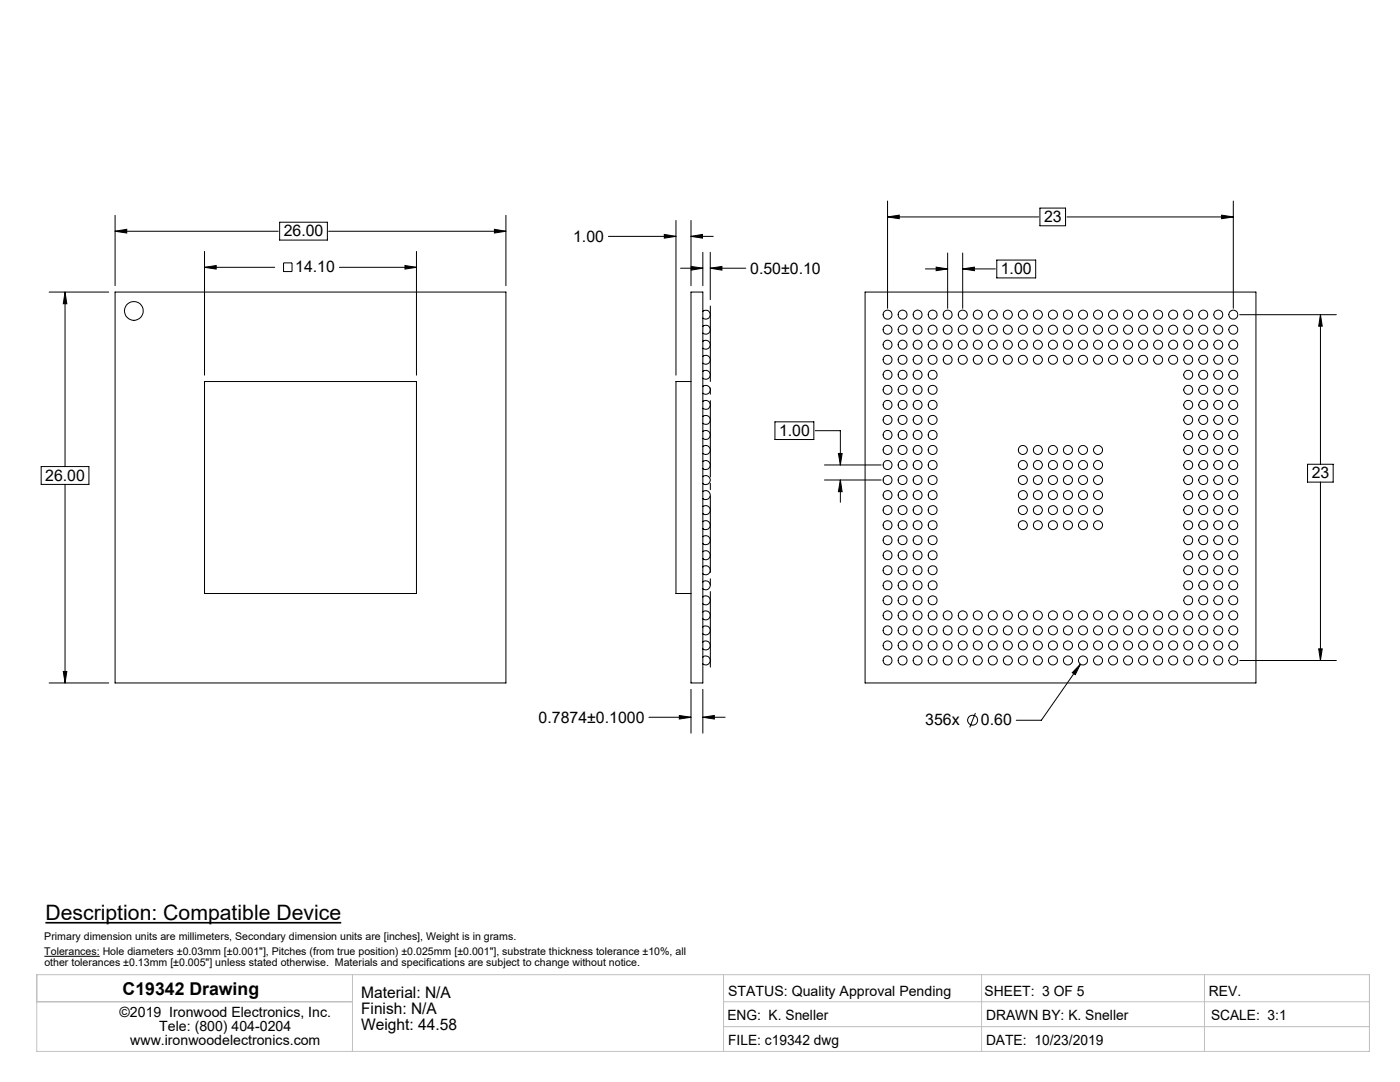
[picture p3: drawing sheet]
<svg xmlns="http://www.w3.org/2000/svg" width="279mm" height="216mm" viewBox="0 0 279 216" stroke-linecap="round" stroke-linejoin="round" font-family="sans-serif">
<g fill="none" stroke="#000" stroke-width=".2">
<path d="M9.8 58.3h11.9M13 58.3v34.8M13 58.3l.3 2.3h-.7zM23 43v14M23 46.1h32.5M23 58.3h78v78h-78zM23 46.1l2.3-.3v.7zM40.8 50.2v24.7M40.8 53.3h14M40.8 53.3l2.3-.3v.7zM55.8 44.3h9.5v3.6h-9.5zM56.6 52.5h1.7v1.7h-1.7z"/>
<path d="M65.6 46.1h35.4M67.7 53.3h15.4M80.8 53l2.3 .3-2.3 .4zM83.1 50.2v24.7M98.7 45.8l2.3 .3-2.3 .4zM101 43v14M121.4 47.2h13.5M132.6 46.8l2.3 .4-2.3 .3zM134.9 44v30.9M135.8 53.5h4.5M137.9 44v13M137.9 47.2h4.4"/>
<path d="M137.9 58.3h2.4v78h-2.4zM137.9 47.2l2.3-.4v.7zM137.9 53.2l2.4 .3-2.4 .4zM140.3 50.3v6.7M141.7 53.5l2.4-.3v.7zM141.7 50.3v9.5M141.7 53.5h7.1M172.6 58.3h78v78h-78zM177.1 40.1v21.4M177.1 43.3h30.2M177.1 43.3l2.4-.4v.7zM184.7 53.7h4.4"/>
<path d="M186.8 53.3l2.3 .4-2.3 .3zM189.1 50.5v11M192.1 50.5v11M192.1 53.7h6.5M192.1 53.7l2.4-.4v.7zM198.9 51.9h7.8v3.6h-7.8zM207.5 41.5h5.2v3.5h-5.2zM212.9 43.3h33.2M243.8 42.9l2.3 .4-2.3 .3zM246.1 40.1v21.4M40.8 76.1h42.3v42.3h-42.3zM137.9 76.1h-3v42.3h3"/>
<path d="M140.3 71.1a.9 .9 0 0 1 1.2 .1 .9 .9 0 0 1 0 1.2 .9 .9 0 0 1-1.2 .1M140.3 77.1a.9 .9 0 0 1 1.2 .1 .9 .9 0 0 1 0 1.2 .9 .9 0 0 1-1.2 .1M140.3 62.1a.9 .9 0 0 1 1.2 .1 .9 .9 0 0 1 0 1.2 .9 .9 0 0 1-1.2 .1M140.3 65.1a.9 .9 0 0 1 1.2 .1 .9 .9 0 0 1 0 1.2 .9 .9 0 0 1-1.2 .1M140.3 68.1a.9 .9 0 0 1 1.2 .1 .9 .9 0 0 1 0 1.2 .9 .9 0 0 1-1.2 .1M140.3 74.1a.9 .9 0 0 1 1.2 .1 .9 .9 0 0 1 0 1.2 .9 .9 0 0 1-1.2 .1M247.4 62.8h19.3M263.5 62.8v29.8M263.5 62.8l.4 2.3h-.7zM8.2 93.1h9.5v3.6h-9.5zM13 96.7v39.6M140.3 92.1a.9 .9 0 0 1 1.2 .1 .9 .9 0 0 1 0 1.2 .9 .9 0 0 1-1.2 .1"/>
<path d="M140.3 80.1a.9 .9 0 0 1 1.2 .1 .9 .9 0 0 1 0 1.2 .9 .9 0 0 1-1.2 .1M140.3 98.1a.9 .9 0 0 1 1.2 .1 .9 .9 0 0 1 0 1.2 .9 .9 0 0 1-1.2 0M140.3 95.1a.9 .9 0 0 1 1.2 .1 .9 .9 0 0 1 0 1.2 .9 .9 0 0 1-1.2 0M140.3 86.1a.9 .9 0 0 1 1.2 .1 .9 .9 0 0 1 0 1.2 .9 .9 0 0 1-1.2 .1M140.3 89.1a.9 .9 0 0 1 1.2 .1 .9 .9 0 0 1 0 1.2 .9 .9 0 0 1-1.2 .1M140.3 83.1a.9 .9 0 0 1 1.2 .1 .9 .9 0 0 1 0 1.2 .9 .9 0 0 1-1.2 .1M154.7 84.2h7.7v3.5h-7.7zM162.7 85.9h5v6.9M164.5 95.8h11.4M164.5 92.8h11.4M167.3 90.5h.8l-.4 2.3zM167.7 95.8v4.4"/>
<path d="M167.7 95.8l.4 2.3h-.8zM260.9 92.6h5.2v3.6h-5.2zM263.5 96.2v35.6M140.3 119.1a.9 .9 0 0 1 1.2 .1 .9 .9 0 0 1 0 1.2 .9 .9 0 0 1-1.2 .1M140.3 107.1a.89 .89 0 0 1 1.2 .1 .89 .89 0 0 1 0 1.2 .89 .89 0 0 1-1.2 0M140.3 101.1a.9 .9 0 0 1 1.2 .1 .9 .9 0 0 1 0 1.2 .9 .9 0 0 1-1.2 0M140.3 110.1a.89 .89 0 0 1 1.2 .1 .89 .89 0 0 1 0 1.2 .89 .89 0 0 1-1.2 0M140.3 116.1a.9 .9 0 0 1 1.2 .1 .9 .9 0 0 1 0 1.2 .9 .9 0 0 1-1.2 .1M140.3 104.1a.89 .89 0 0 1 1.2 .1 .89 .89 0 0 1 0 1.2 .89 .89 0 0 1-1.2 0M140.3 113.1a.9 .9 0 0 1 1.2 .1 .9 .9 0 0 1 0 1.2 .9 .9 0 0 1-1.2 .1M9.8 136.3h11.9M12.6 134h.7l-.3 2.3z"/>
<path d="M137.9 137.5v8.8M140.3 137.5v8.8M140.3 131.1a.9 .9 0 0 1 1.2 .1 .9 .9 0 0 1 0 1.2 .9 .9 0 0 1-1.2 .1M140.3 125.1a.9 .9 0 0 1 1.2 .1 .9 .9 0 0 1 0 1.2 .9 .9 0 0 1-1.2 .1M140.3 128.1a.9 .9 0 0 1 1.2 .1 .9 .9 0 0 1 0 1.2 .9 .9 0 0 1-1.2 .1M140.3 122.1a.9 .9 0 0 1 1.2 .1 .9 .9 0 0 1 0 1.2 .9 .9 0 0 1-1.2 .1M215.6 132.5l-7.8 11.2h-5M215.6 132.5l-1 2.1-.6-.4zM247.4 131.8h19.3M263.2 129.5h.7l-.4 2.3zM129.5 143.1h8.4M135.6 142.8l2.3 .3-2.3 .4z"/>
<path d="M140.3 143.1h4.4M140.3 143.1l2.3-.3v.7zM194.7 142.3l-1.2 2.8M8.8 190.8h11.1"/>
<circle cx="26.7" cy="62" r="1.88"/>
<circle cx="177.1" cy="74.8" r=".89"/>
<circle cx="177.1" cy="77.8" r=".89"/>
<circle cx="177.1" cy="71.8" r=".89"/>
<circle cx="177.1" cy="68.8" r=".89"/>
<circle cx="177.1" cy="62.8" r=".89"/>
<circle cx="177.1" cy="65.8" r=".89"/>
<circle cx="180.1" cy="74.8" r=".89"/>
<circle cx="180.1" cy="77.8" r=".89"/>
<circle cx="180.1" cy="71.8" r=".89"/>
<circle cx="180.1" cy="62.8" r=".89"/>
<circle cx="180.1" cy="65.8" r=".89"/>
<circle cx="180.1" cy="68.8" r=".89"/>
<circle cx="183.1" cy="74.8" r=".89"/>
<circle cx="183.1" cy="77.8" r=".89"/>
<circle cx="183.1" cy="71.8" r=".89"/>
<circle cx="183.1" cy="62.8" r=".89"/>
<circle cx="183.1" cy="68.8" r=".89"/>
<circle cx="183.1" cy="65.8" r=".89"/>
<circle cx="186.1" cy="74.8" r=".89"/>
<circle cx="186.1" cy="77.8" r=".89"/>
<circle cx="186.1" cy="71.8" r=".89"/>
<circle cx="186.1" cy="62.8" r=".89"/>
<circle cx="186.1" cy="65.8" r=".89"/>
<circle cx="186.1" cy="68.8" r=".89"/>
<circle cx="189.1" cy="71.8" r=".89"/>
<circle cx="189.1" cy="62.8" r=".89"/>
<circle cx="189.1" cy="65.8" r=".89"/>
<circle cx="189.1" cy="68.8" r=".89"/>
<circle cx="192.1" cy="71.8" r=".89"/>
<circle cx="192.1" cy="62.8" r=".89"/>
<circle cx="192.1" cy="65.8" r=".89"/>
<circle cx="192.1" cy="68.8" r=".89"/>
<circle cx="195.1" cy="71.8" r=".89"/>
<circle cx="195.1" cy="68.8" r=".89"/>
<circle cx="195.1" cy="62.8" r=".89"/>
<circle cx="195.1" cy="65.8" r=".89"/>
<circle cx="198.1" cy="71.8" r=".89"/>
<circle cx="198.1" cy="62.8" r=".89"/>
<circle cx="198.1" cy="68.8" r=".89"/>
<circle cx="198.1" cy="65.8" r=".89"/>
<circle cx="201.1" cy="71.8" r=".89"/>
<circle cx="201.1" cy="62.8" r=".89"/>
<circle cx="201.1" cy="65.8" r=".89"/>
<circle cx="201.1" cy="68.8" r=".89"/>
<circle cx="204.1" cy="71.8" r=".89"/>
<circle cx="204.1" cy="62.8" r=".89"/>
<circle cx="204.1" cy="65.8" r=".89"/>
<circle cx="204.1" cy="68.8" r=".89"/>
<circle cx="207.1" cy="71.8" r=".89"/>
<circle cx="207.1" cy="68.8" r=".89"/>
<circle cx="207.1" cy="62.8" r=".89"/>
<circle cx="207.1" cy="65.8" r=".89"/>
<circle cx="210.1" cy="71.8" r=".89"/>
<circle cx="210.1" cy="68.8" r=".89"/>
<circle cx="210.1" cy="62.8" r=".89"/>
<circle cx="210.1" cy="65.8" r=".89"/>
<circle cx="213.1" cy="71.8" r=".89"/>
<circle cx="213.1" cy="62.8" r=".89"/>
<circle cx="213.1" cy="65.8" r=".89"/>
<circle cx="213.1" cy="68.8" r=".89"/>
<circle cx="216.1" cy="71.8" r=".89"/>
<circle cx="216.1" cy="68.8" r=".89"/>
<circle cx="216.1" cy="62.8" r=".89"/>
<circle cx="216.1" cy="65.8" r=".89"/>
<circle cx="219.1" cy="71.8" r=".89"/>
<circle cx="219.1" cy="62.8" r=".89"/>
<circle cx="219.1" cy="65.8" r=".89"/>
<circle cx="219.1" cy="68.8" r=".89"/>
<circle cx="222.1" cy="71.8" r=".89"/>
<circle cx="222.1" cy="62.8" r=".89"/>
<circle cx="222.1" cy="65.8" r=".89"/>
<circle cx="222.1" cy="68.8" r=".89"/>
<circle cx="225.1" cy="71.8" r=".89"/>
<circle cx="225.1" cy="68.8" r=".89"/>
<circle cx="225.1" cy="62.8" r=".89"/>
<circle cx="225.1" cy="65.8" r=".89"/>
<circle cx="228.1" cy="71.8" r=".91"/>
<circle cx="228.1" cy="62.8" r=".91"/>
<circle cx="228.1" cy="65.8" r=".91"/>
<circle cx="228.1" cy="68.8" r=".91"/>
<circle cx="231.1" cy="71.8" r=".91"/>
<circle cx="231.1" cy="68.8" r=".91"/>
<circle cx="231.1" cy="62.8" r=".91"/>
<circle cx="231.1" cy="65.8" r=".91"/>
<circle cx="234.1" cy="71.8" r=".91"/>
<circle cx="234.1" cy="65.8" r=".91"/>
<circle cx="234.1" cy="62.8" r=".91"/>
<circle cx="234.1" cy="68.8" r=".91"/>
<circle cx="237.1" cy="74.8" r=".91"/>
<circle cx="237.1" cy="77.8" r=".91"/>
<circle cx="237.1" cy="71.8" r=".91"/>
<circle cx="237.1" cy="62.8" r=".91"/>
<circle cx="237.1" cy="65.8" r=".91"/>
<circle cx="237.1" cy="68.8" r=".91"/>
<circle cx="240.1" cy="74.8" r=".91"/>
<circle cx="240.1" cy="77.8" r=".91"/>
<circle cx="240.1" cy="71.8" r=".91"/>
<circle cx="240.1" cy="65.8" r=".91"/>
<circle cx="240.1" cy="68.8" r=".91"/>
<circle cx="240.1" cy="62.8" r=".91"/>
<circle cx="243.1" cy="74.8" r=".91"/>
<circle cx="243.1" cy="77.8" r=".91"/>
<circle cx="243.1" cy="71.8" r=".91"/>
<circle cx="243.1" cy="62.8" r=".91"/>
<circle cx="243.1" cy="65.8" r=".91"/>
<circle cx="243.1" cy="68.8" r=".91"/>
<circle cx="246.1" cy="74.8" r=".91"/>
<circle cx="246.1" cy="77.8" r=".91"/>
<circle cx="246.1" cy="71.8" r=".91"/>
<circle cx="246.1" cy="62.8" r=".91"/>
<circle cx="246.1" cy="65.8" r=".91"/>
<circle cx="246.1" cy="68.8" r=".91"/>
<circle cx="177.1" cy="80.8" r=".89"/>
<circle cx="177.1" cy="83.8" r=".89"/>
<circle cx="177.1" cy="95.8" r=".89"/>
<circle cx="177.1" cy="98.8" r=".89"/>
<circle cx="177.1" cy="86.8" r=".89"/>
<circle cx="177.1" cy="89.8" r=".89"/>
<circle cx="177.1" cy="92.8" r=".89"/>
<circle cx="180.1" cy="80.8" r=".89"/>
<circle cx="180.1" cy="83.8" r=".89"/>
<circle cx="180.1" cy="98.8" r=".89"/>
<circle cx="180.1" cy="86.8" r=".89"/>
<circle cx="180.1" cy="92.8" r=".89"/>
<circle cx="180.1" cy="89.8" r=".89"/>
<circle cx="180.1" cy="95.8" r=".89"/>
<circle cx="183.1" cy="80.8" r=".89"/>
<circle cx="183.1" cy="83.8" r=".89"/>
<circle cx="183.1" cy="89.8" r=".89"/>
<circle cx="183.1" cy="86.8" r=".89"/>
<circle cx="183.1" cy="98.8" r=".89"/>
<circle cx="183.1" cy="95.8" r=".89"/>
<circle cx="183.1" cy="92.8" r=".89"/>
<circle cx="186.1" cy="80.8" r=".89"/>
<circle cx="186.1" cy="83.8" r=".89"/>
<circle cx="186.1" cy="86.8" r=".89"/>
<circle cx="186.1" cy="89.8" r=".89"/>
<circle cx="186.1" cy="92.8" r=".89"/>
<circle cx="186.1" cy="95.8" r=".89"/>
<circle cx="186.1" cy="98.8" r=".89"/>
<circle cx="204.1" cy="89.8" r=".89"/>
<circle cx="204.1" cy="95.8" r=".89"/>
<circle cx="204.1" cy="92.8" r=".89"/>
<circle cx="204.1" cy="98.8" r=".89"/>
<circle cx="207.1" cy="89.8" r=".89"/>
<circle cx="207.1" cy="98.8" r=".89"/>
<circle cx="207.1" cy="92.8" r=".89"/>
<circle cx="207.1" cy="95.8" r=".89"/>
<circle cx="210.1" cy="89.8" r=".89"/>
<circle cx="210.1" cy="95.8" r=".89"/>
<circle cx="210.1" cy="92.8" r=".89"/>
<circle cx="210.1" cy="98.8" r=".89"/>
<circle cx="213.1" cy="89.8" r=".89"/>
<circle cx="213.1" cy="92.8" r=".89"/>
<circle cx="213.1" cy="98.8" r=".89"/>
<circle cx="213.1" cy="95.8" r=".89"/>
<circle cx="216.1" cy="89.8" r=".89"/>
<circle cx="216.1" cy="92.8" r=".89"/>
<circle cx="216.1" cy="95.8" r=".89"/>
<circle cx="216.1" cy="98.8" r=".89"/>
<circle cx="219.1" cy="89.8" r=".89"/>
<circle cx="219.1" cy="98.8" r=".89"/>
<circle cx="219.1" cy="95.8" r=".89"/>
<circle cx="219.1" cy="92.8" r=".89"/>
<circle cx="237.1" cy="80.8" r=".91"/>
<circle cx="237.1" cy="83.8" r=".91"/>
<circle cx="237.1" cy="89.8" r=".91"/>
<circle cx="237.1" cy="98.8" r=".91"/>
<circle cx="237.1" cy="92.8" r=".91"/>
<circle cx="237.1" cy="95.8" r=".91"/>
<circle cx="237.1" cy="86.8" r=".91"/>
<circle cx="240.1" cy="80.8" r=".91"/>
<circle cx="240.1" cy="83.8" r=".91"/>
<circle cx="240.1" cy="95.8" r=".91"/>
<circle cx="240.1" cy="89.8" r=".91"/>
<circle cx="240.1" cy="86.8" r=".91"/>
<circle cx="240.1" cy="92.8" r=".91"/>
<circle cx="240.1" cy="98.8" r=".91"/>
<circle cx="243.1" cy="80.8" r=".91"/>
<circle cx="243.1" cy="83.8" r=".91"/>
<circle cx="243.1" cy="98.8" r=".91"/>
<circle cx="243.1" cy="86.8" r=".91"/>
<circle cx="243.1" cy="95.8" r=".91"/>
<circle cx="243.1" cy="89.8" r=".91"/>
<circle cx="243.1" cy="92.8" r=".91"/>
<circle cx="246.1" cy="80.8" r=".91"/>
<circle cx="246.1" cy="83.8" r=".91"/>
<circle cx="246.1" cy="98.8" r=".91"/>
<circle cx="246.1" cy="86.8" r=".91"/>
<circle cx="246.1" cy="95.8" r=".91"/>
<circle cx="246.1" cy="92.8" r=".91"/>
<circle cx="246.1" cy="89.8" r=".91"/>
<circle cx="177.1" cy="101.8" r=".89"/>
<circle cx="177.1" cy="104.8" r=".89"/>
<circle cx="177.1" cy="119.8" r=".89"/>
<circle cx="177.2" cy="110.8" r=".91"/>
<circle cx="177.2" cy="107.8" r=".91"/>
<circle cx="177.2" cy="116.8" r=".91"/>
<circle cx="177.2" cy="113.8" r=".91"/>
<circle cx="180.1" cy="101.8" r=".89"/>
<circle cx="180.1" cy="104.8" r=".89"/>
<circle cx="180.1" cy="119.8" r=".89"/>
<circle cx="180.2" cy="107.8" r=".91"/>
<circle cx="180.2" cy="110.8" r=".91"/>
<circle cx="180.2" cy="116.8" r=".91"/>
<circle cx="180.2" cy="113.8" r=".91"/>
<circle cx="183.1" cy="104.8" r=".89"/>
<circle cx="183.1" cy="101.8" r=".89"/>
<circle cx="183.1" cy="119.8" r=".89"/>
<circle cx="183.2" cy="107.8" r=".91"/>
<circle cx="183.2" cy="110.8" r=".91"/>
<circle cx="183.2" cy="116.8" r=".91"/>
<circle cx="183.2" cy="113.8" r=".91"/>
<circle cx="186.1" cy="104.8" r=".89"/>
<circle cx="186.1" cy="101.8" r=".89"/>
<circle cx="186.1" cy="119.8" r=".89"/>
<circle cx="186.1" cy="110.8" r=".91"/>
<circle cx="186.1" cy="107.8" r=".91"/>
<circle cx="186.1" cy="116.8" r=".91"/>
<circle cx="186.1" cy="113.8" r=".91"/>
<circle cx="204.1" cy="101.8" r=".89"/>
<circle cx="204.1" cy="104.8" r=".89"/>
<circle cx="207.1" cy="101.8" r=".89"/>
<circle cx="207.1" cy="104.8" r=".89"/>
<circle cx="210.1" cy="104.8" r=".89"/>
<circle cx="210.1" cy="101.8" r=".89"/>
<circle cx="213.1" cy="101.8" r=".89"/>
<circle cx="213.1" cy="104.8" r=".89"/>
<circle cx="216.1" cy="101.8" r=".89"/>
<circle cx="216.1" cy="104.8" r=".89"/>
<circle cx="219.1" cy="104.8" r=".89"/>
<circle cx="219.1" cy="101.8" r=".89"/>
<circle cx="237.1" cy="101.8" r=".91"/>
<circle cx="237.1" cy="104.8" r=".91"/>
<circle cx="237.1" cy="119.8" r=".91"/>
<circle cx="237.1" cy="107.8" r=".92"/>
<circle cx="237.1" cy="110.8" r=".92"/>
<circle cx="237.1" cy="116.8" r=".92"/>
<circle cx="237.1" cy="113.8" r=".92"/>
<circle cx="240.1" cy="101.8" r=".91"/>
<circle cx="240.1" cy="104.8" r=".91"/>
<circle cx="240.1" cy="119.8" r=".91"/>
<circle cx="240.1" cy="110.8" r=".92"/>
<circle cx="240.1" cy="107.8" r=".92"/>
<circle cx="240.1" cy="113.8" r=".92"/>
<circle cx="240.1" cy="116.8" r=".92"/>
<circle cx="243.1" cy="101.8" r=".91"/>
<circle cx="243.1" cy="104.8" r=".91"/>
<circle cx="243.1" cy="119.8" r=".91"/>
<circle cx="243.1" cy="107.8" r=".92"/>
<circle cx="243.1" cy="110.8" r=".92"/>
<circle cx="243.1" cy="113.8" r=".92"/>
<circle cx="243.1" cy="116.8" r=".92"/>
<circle cx="246.1" cy="104.8" r=".91"/>
<circle cx="246.1" cy="101.8" r=".91"/>
<circle cx="246.1" cy="119.8" r=".91"/>
<circle cx="246.1" cy="107.8" r=".92"/>
<circle cx="246.1" cy="110.8" r=".92"/>
<circle cx="246.1" cy="116.8" r=".92"/>
<circle cx="246.1" cy="113.8" r=".92"/>
<circle cx="177.1" cy="122.8" r=".89"/>
<circle cx="177.1" cy="128.8" r=".89"/>
<circle cx="177.1" cy="125.8" r=".89"/>
<circle cx="177.1" cy="131.8" r=".89"/>
<circle cx="180.1" cy="122.8" r=".89"/>
<circle cx="180.1" cy="125.8" r=".89"/>
<circle cx="180.1" cy="128.8" r=".89"/>
<circle cx="180.1" cy="131.8" r=".89"/>
<circle cx="183.1" cy="122.8" r=".89"/>
<circle cx="183.1" cy="125.8" r=".89"/>
<circle cx="183.1" cy="131.8" r=".89"/>
<circle cx="183.1" cy="128.8" r=".89"/>
<circle cx="186.1" cy="122.8" r=".89"/>
<circle cx="186.1" cy="125.8" r=".89"/>
<circle cx="186.1" cy="131.8" r=".89"/>
<circle cx="186.1" cy="128.8" r=".89"/>
<circle cx="189.1" cy="122.8" r=".89"/>
<circle cx="189.1" cy="131.8" r=".89"/>
<circle cx="189.1" cy="128.8" r=".89"/>
<circle cx="189.1" cy="125.8" r=".89"/>
<circle cx="192.1" cy="122.8" r=".89"/>
<circle cx="192.1" cy="128.8" r=".89"/>
<circle cx="192.1" cy="125.8" r=".89"/>
<circle cx="192.1" cy="131.8" r=".89"/>
<circle cx="195.1" cy="122.8" r=".89"/>
<circle cx="195.1" cy="131.8" r=".89"/>
<circle cx="195.1" cy="125.8" r=".89"/>
<circle cx="195.1" cy="128.8" r=".89"/>
<circle cx="198.1" cy="122.8" r=".89"/>
<circle cx="198.1" cy="128.8" r=".89"/>
<circle cx="198.1" cy="131.8" r=".89"/>
<circle cx="198.1" cy="125.8" r=".89"/>
<circle cx="201.1" cy="122.8" r=".89"/>
<circle cx="201.1" cy="125.8" r=".89"/>
<circle cx="201.1" cy="131.8" r=".89"/>
<circle cx="201.1" cy="128.8" r=".89"/>
<circle cx="204.1" cy="122.8" r=".89"/>
<circle cx="204.1" cy="128.8" r=".89"/>
<circle cx="204.1" cy="125.8" r=".89"/>
<circle cx="204.1" cy="131.8" r=".89"/>
<circle cx="207.1" cy="122.8" r=".89"/>
<circle cx="207.1" cy="128.8" r=".89"/>
<circle cx="207.1" cy="131.8" r=".89"/>
<circle cx="207.1" cy="125.8" r=".89"/>
<circle cx="210.1" cy="122.8" r=".89"/>
<circle cx="210.1" cy="125.8" r=".89"/>
<circle cx="210.1" cy="131.8" r=".89"/>
<circle cx="210.1" cy="128.8" r=".89"/>
<circle cx="213.1" cy="122.8" r=".89"/>
<circle cx="213.1" cy="125.8" r=".89"/>
<circle cx="213.1" cy="131.8" r=".89"/>
<circle cx="213.1" cy="128.8" r=".89"/>
<circle cx="216.1" cy="122.8" r=".89"/>
<circle cx="216.1" cy="125.8" r=".89"/>
<circle cx="216.1" cy="128.8" r=".89"/>
<circle cx="216.1" cy="131.8" r=".89"/>
<circle cx="219.1" cy="122.8" r=".89"/>
<circle cx="219.1" cy="125.8" r=".89"/>
<circle cx="219.1" cy="128.8" r=".89"/>
<circle cx="219.1" cy="131.8" r=".89"/>
<circle cx="222.1" cy="122.8" r=".89"/>
<circle cx="222.1" cy="125.8" r=".89"/>
<circle cx="222.1" cy="131.8" r=".89"/>
<circle cx="222.1" cy="128.8" r=".89"/>
<circle cx="225.1" cy="122.8" r=".89"/>
<circle cx="225.1" cy="125.8" r=".89"/>
<circle cx="225.1" cy="131.8" r=".89"/>
<circle cx="225.1" cy="128.8" r=".89"/>
<circle cx="228.1" cy="122.8" r=".91"/>
<circle cx="228.1" cy="131.8" r=".91"/>
<circle cx="228.1" cy="125.8" r=".91"/>
<circle cx="228.1" cy="128.8" r=".91"/>
<circle cx="231.1" cy="122.8" r=".91"/>
<circle cx="231.1" cy="125.8" r=".91"/>
<circle cx="231.1" cy="128.8" r=".91"/>
<circle cx="231.1" cy="131.8" r=".91"/>
<circle cx="234.1" cy="122.8" r=".91"/>
<circle cx="234.1" cy="128.8" r=".91"/>
<circle cx="234.1" cy="131.8" r=".91"/>
<circle cx="234.1" cy="125.8" r=".91"/>
<circle cx="237.1" cy="122.8" r=".91"/>
<circle cx="237.1" cy="128.8" r=".91"/>
<circle cx="237.1" cy="131.8" r=".91"/>
<circle cx="237.1" cy="125.8" r=".91"/>
<circle cx="240.1" cy="122.8" r=".91"/>
<circle cx="240.1" cy="131.8" r=".91"/>
<circle cx="240.1" cy="125.8" r=".91"/>
<circle cx="240.1" cy="128.8" r=".91"/>
<circle cx="243.1" cy="122.8" r=".91"/>
<circle cx="243.1" cy="128.8" r=".91"/>
<circle cx="243.1" cy="131.8" r=".91"/>
<circle cx="243.1" cy="125.8" r=".91"/>
<circle cx="246.1" cy="122.8" r=".91"/>
<circle cx="246.1" cy="131.8" r=".91"/>
<circle cx="246.1" cy="125.8" r=".91"/>
<circle cx="246.1" cy="128.8" r=".91"/>
<circle cx="194.1" cy="143.7" r="1"/>
</g>
<path d="M9.1 184.1h59" fill="none" stroke="#000" stroke-width=".33"/>
<path d="M141.8 61.1v72" fill="none" stroke="#000" stroke-width=".2" stroke-dasharray="15.2 1.3 1.3 1.3" stroke-dashoffset=".2"/>
<path d="M7.3 199.9h63M7.3 194.5h266v15.3h-266zM70.3 194.5v15.3M144.4 199.9h128.9M144.4 194.5v15.3M195.9 194.5v15.3M240.4 194.5v15.3M144.4 204.9h128.9" fill="none" stroke="#c0c0c0" stroke-width=".2"/>
<g fill="#000">
<path d="M98.7 45.8l2.3 .3-2.3 .4zM23 46.1l2.3-.3v.7zM13 58.3l.3 2.3h-.7zM12.6 134h.7l-.3 2.3zM80.8 53l2.3 .3-2.3 .4zM40.8 53.3l2.3-.3v.7zM132.6 46.8l2.3 .4-2.3 .3zM137.9 47.2l2.3-.4v.7zM135.6 142.8l2.3 .3-2.3 .4zM140.3 143.1l2.3-.3v.7zM177.1 43.3l2.4-.4v.7zM243.8 42.9l2.3 .4-2.3 .3zM263.5 62.8l.4 2.3h-.7zM263.2 129.5h.7l-.4 2.3zM186.8 53.3l2.3 .4-2.3 .3zM192.1 53.7l2.4-.4v.7zM167.7 95.8l.4 2.3h-.8zM167.3 90.5h.8l-.4 2.3zM215.6 132.5l-1.6 1.7 .6 .4z"/>
<path d="M141.7 53.5l2.4-.3v.7zM137.9 53.2l2.4 .3-2.4 .4z"/>
</g>
<text font-size="4.2" x="9.1" y="183.6">Description: Compatible Device</text>
<text font-size="3.5" x="24.5" y="198.4">C19342 Drawing</text>
<g font-size="3.2">
<text x="56.6" y="47.2">26.00</text>
<text x="208.4" y="44.3">23</text>
<text x="114.4" y="48.2">1.00</text>
<text x="58.9" y="54.4">14.10</text>
<text x="149.7" y="54.6">0.50±0.10</text>
<text x="199.7" y="54.7">1.00</text>
<text x="155.5" y="87">1.00</text>
<text x="9" y="95.9">26.00</text>
<text x="261.8" y="95.5">23</text>
<text x="107.5" y="144.2">0.7874±0.1000</text>
<text x="184.6" y="144.8">356x</text>
<text x="195.8" y="144.8">0.60</text>
<text x="72.1" y="199.1">Material: N/A</text>
<text x="72.1" y="202.3">Finish: N/A</text>
<text x="72.1" y="205.5">Weight: 44.58</text>
</g>
<g font-size="2.8">
<text x="23.9" y="202.9">©2019 Ironwood Electronics, Inc.</text>
<text x="145.2" y="203.6">ENG: K. Sneller</text>
<text x="145.3" y="198.7">STATUS: Quality Approval Pending</text>
<text x="196.5" y="198.7">SHEET: 3 OF 5</text>
<text x="196.8" y="203.6">DRAWN BY: K. Sneller</text>
<text x="241.3" y="198.7">REV.</text>
<text x="241.7" y="203.6">SCALE: 3:1</text>
<text x="26" y="208.5">www.ironwoodelectronics.com</text>
<text x="31.8" y="205.7">Tele: (800) 404-0204</text>
<text x="145.3" y="208.5">FILE: c19342 dwg</text>
<text x="196.8" y="208.5">DATE: 10/23/2019</text>
</g>
<g font-size="2.1">
<text x="8.8" y="190.6">Tolerances: Hole diameters ±0.03mm [±0.001&quot;], Pitches (from true position) ±0.025mm [±0.001&quot;], substrate thickness tolerance ±10%, all</text>
<text x="8.8" y="187.5">Primary dimension units are millimeters, Secondary dimension units are [inches], Weight is in grams.</text>
<text x="8.8" y="192.7">other tolerances ±0.13mm [±0.005&quot;] unless stated otherwise. Materials and specifications are subject to change without notice.</text>
</g>
</svg>
